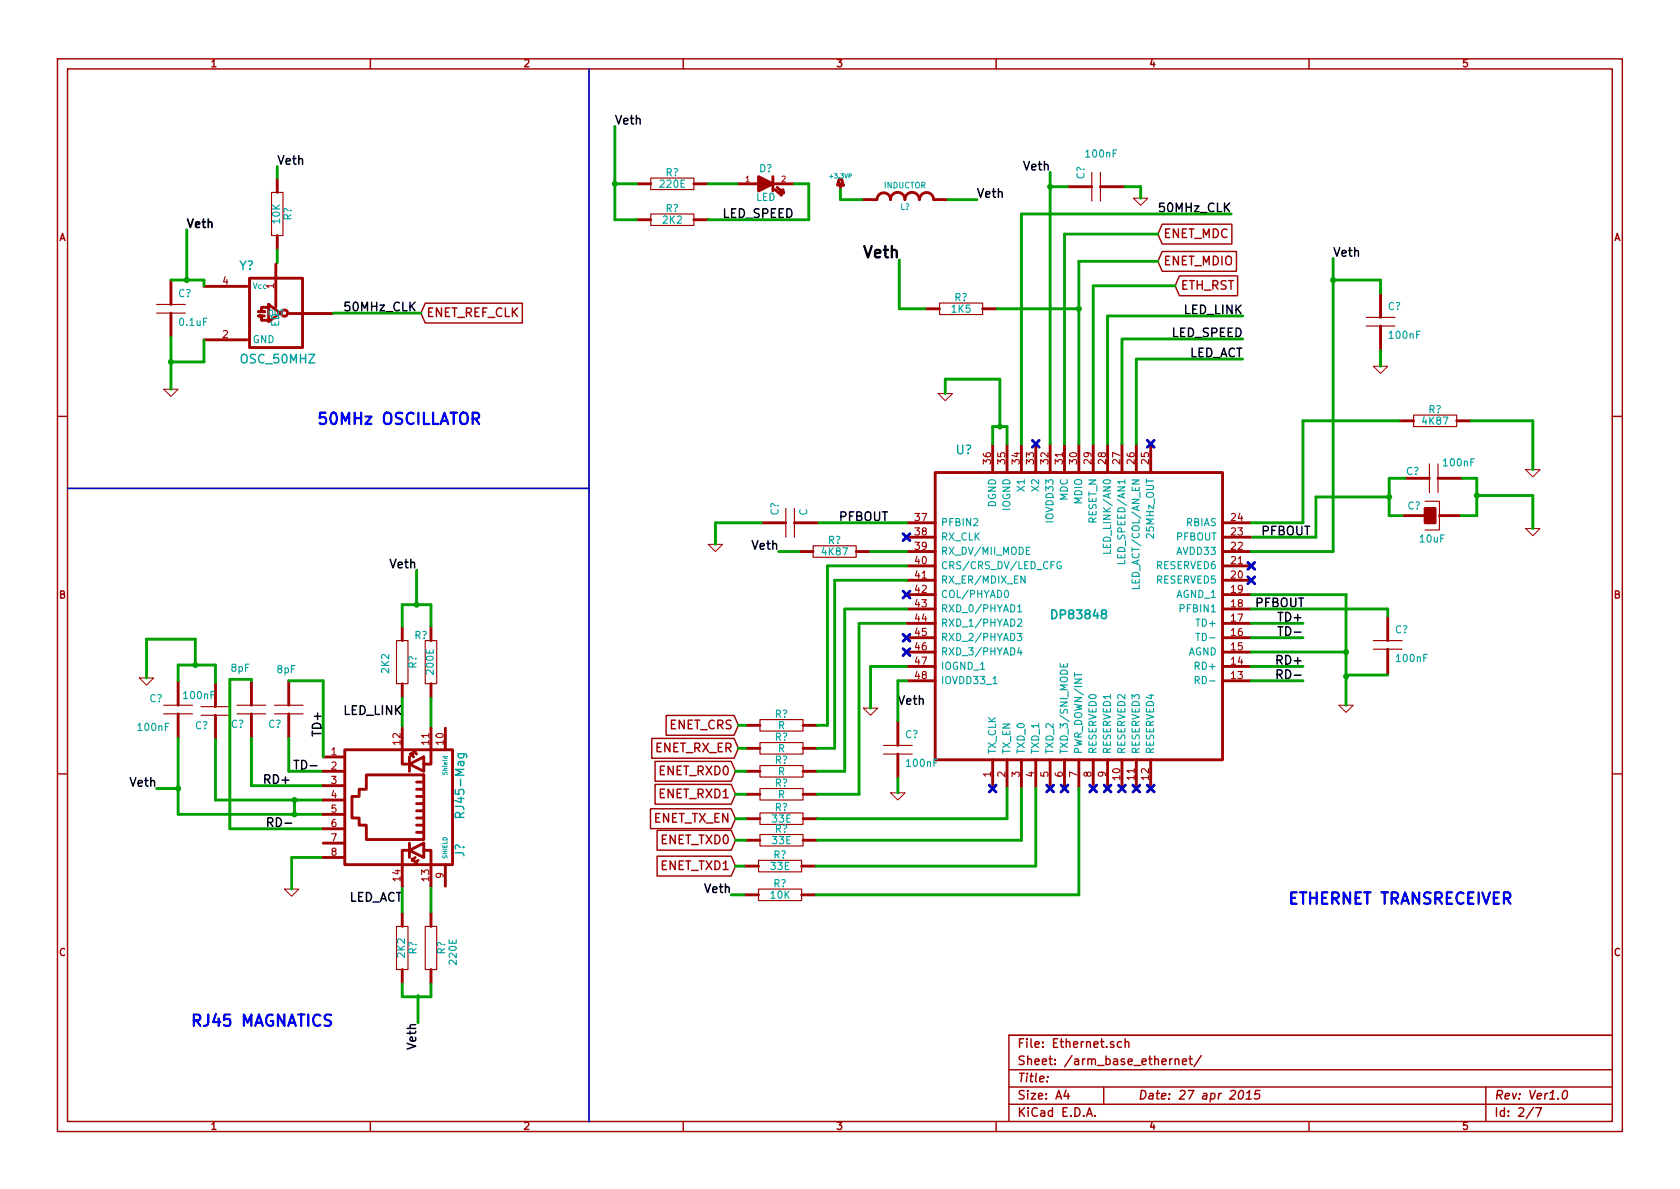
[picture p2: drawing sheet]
<svg xmlns="http://www.w3.org/2000/svg" width="297mm" height="210mm" viewBox="0 0 297 210" stroke-linecap="round" stroke-linejoin="round" font-family="sans-serif">
<g fill="none" stroke="#a00000" stroke-width=".25">
<path d="M10.2 10.4h276.6v189.7h-276.6zM11.9 12.2h273.2v186.1h-273.2zM65.5 10.4v1.8M120.8 10.4v1.8M176.1 10.4v1.8M231.4 10.4v1.8M75.2 53.6h17.2v3.5h-17.2l-.8-1.7zM10.2 73.6h1.7M285.1 73.6h1.7M10.2 136.8h1.7M285.1 136.8h1.7M65.5 198.3v1.8"/>
<path d="M120.8 198.3v1.8M176.1 198.3v1.8M178.4 189.2h106.7M178.4 195.3h106.7M178.4 192.2h106.7M185.2 190.4v.1M188.5 192.8l-.4 1h1M188.8 193.3v1.1M192.1 197.4l.5-1.5 .5 1.5M192.3 197h.7M193.6 197.3v.1M195.1 192.2v3.1"/>
<path d="M198.3 184.3a.48 .48 0 0 0-.7 0v.8l.3 .1 .4-.1M198.9 184.3h.1a.36 .36 0 0 1 .6 .1v.8M198.9 183.7v1.5M207.3 187.2l-.3 .1-.2 .2M207.8 187.4v-.1a.36 .36 0 0 1 .6 .2v.8M207.8 187.2v1.1M209.1 187.8l.7-.2-.1-.3-.4-.1-.2 .3v.7h.6M210.2 187.2h.6M210.4 186.7v1.4l.4 .2M212.4 186.7l-1.3 1.9M219.2 193l.4-.2a.88 .88 0 0 1-.3 1.6l-.3-.3a1.19 1.19 0 0 1 .2-1.1zM220.3 194.4h.9"/>
<path d="M220.4 193.3l.6-.5-.2 1.6M222.8 192.8h-.8l-.1 .8 .2-.2 .5 .1 .1 .2-.1 .5-.2 .2-.6-.2M231.4 198.3v1.8M262.7 192.2v6.1M271.1 195.8l-1.3 2M271.5 195.9h1l-.6 1.5M276.5 193l.3-.2a.88 .88 0 0 1-.3 1.6l-.2-.3a1.19 1.19 0 0 1 .2-1.1zM285.1 183.1h-106.7v15.2"/>
</g>
<g fill="none" stroke="#a00000" stroke-width=".2">
<path d="M48 34h2v7.7h-2zM27.7 55.4h5.1M27.7 53.8h5.1M70.1 113.3h2v7.6h-2zM75.2 113.3h2v7.6h-2zM29 126.2h5M29 124.7h5M35.6 125h5M35.6 126.5h5M41.9 126.2h5.1M41.9 124.7h5.1M48.5 126.2h5.1"/>
<path d="M48.5 124.7h5.1M134.1 152.1h7.6v2.1h-7.6zM134.1 157.2h7.6v2.1h-7.6zM134.4 143.8h7.6v2h-7.6zM134.4 147.6h7.6v2h-7.6zM70.1 163.8h2v7.6h-2zM75.2 163.8h2v7.6h-2z"/>
</g>
<g fill="none" stroke="#a00000" stroke-width=".51">
<path d="M49 31.5v2.5M30.2 49.5v4.3M30.2 55.4v4.3M49 41.7v2.5M165.4 83.6h50.8v50.8h-50.8zM71.1 110.7v2.6M76.2 110.7v2.6M31.5 120.4v4.3M31.5 126.2v4.4M38.1 120.6v4.4M38.1 126.5v4.3M44.4 120.4v4.3"/>
<path d="M44.4 126.2v4.4M51.1 120.4v4.3M51.1 126.2v4.4M71.1 120.9v2.5M76.2 120.9v2.5M131.6 153.2h2.5M131.6 158.2h2.5M131.8 144.8h2.6M131.8 148.6h2.6M141.7 153.2h2.6M141.7 158.2h2.6M142 144.8h2.5"/>
<path d="M142 148.6h2.5M71.1 161.3v2.5M71.1 171.4v2.6M76.2 161.3v2.5M76.2 171.4v2.6"/>
</g>
<path d="M29 68.8h2.5l-1.3 1.3zM24.6 119.9h2.6l-1.3 1.3zM50.3 157.2h2.5l-1.2 1.3z" fill="none" stroke="#a00000" stroke-width=".18"/>
<circle cx="216.2" cy="134.4" r=".25" fill="#a00000"/>
<g fill="none" stroke="#a00000" stroke-width=".51">
<path d="M112.5 32.5h2.6M112.5 38.9h2.6M122.7 32.5h2.5M122.7 38.9h2.5M130.3 32.5h3.8M136.7 31.2v2.6M136.7 32.5h3.8M137 33.5l1.2 1-.2-.6M137.4 33.1l1.2 1.1-.2-.7M148.3 31.7h.5l.3 1.1-.5-.3-.5 .3zM148.6 32.5v1M152.4 35.3h2.5"/>
<path d="M155.1 35.3a1.19 1.19 0 0 1 1.2-1.2 1.19 1.19 0 0 1 1.2 1.2M157.5 35.3a1.27 1.27 0 0 1 1.2-1.3 1.27 1.27 0 0 1 1.3 1.3M160 35.3a1.27 1.27 0 0 1 1.3-1.3 1.27 1.27 0 0 1 1.2 1.3M162.6 35.3a1.24 1.24 0 0 1 1.2-1.2 1.24 1.24 0 0 1 1.3 1.2h2.5M188.7 33h4.3M194.6 33h4.3M36.1 50.6h7.6M44.1 49.2h9.4v12.3h-9.4zM46.7 55.9h-1h.5v.7h1M47.2 54.4h-1v.7h-.5h1M47.5 53.8v3.1l2-1.5-2-1.6v.3M48.8 46.7v7.7"/>
<path d="M51.2 55.4h7.7M163.6 54.6h2.5M173.7 54.6h2.6M244.1 51.8v4.3M244.1 57.7v4.3M36 60.1h7.7M175.5 78.5v5.1M178.1 78.5v5.1M180.6 78.5v5.1M183.1 78.5v5.1M185.7 78.5v5.1M188.2 78.5v5.1"/>
<path d="M190.8 78.5v5.1M193.3 78.5v5.1M195.8 78.5v5.1M198.4 78.5v5.1M200.9 78.5v5.1M203.5 78.5v5.1M247.4 74.4h2.5M257.6 74.4h2.5M134.6 92.5h4.3M140.5 92.5h4.3M141.2 97.5h2.6M151.4 97.5h2.5"/>
<path d="M160.3 97.5h5.1M160.3 95h5.1M160.3 92.5h5.1M216.2 97.5h5M216.2 95h5M216.2 92.5h5M248.2 91.2h3.8M248.4 84.6h4.3M254.3 84.6h4.3M254.5 91.2h3.8M160.3 102.6h5.1M160.3 100.1h5.1"/>
<path d="M160.3 105.2h5.1M160.3 107.7h5.1M160.3 117.9h5.1M160.3 110.2h5.1M160.3 115.3h5.1M160.3 112.8h5.1M216.2 102.6h5M216.2 100.1h5M216.2 105.2h5M216.2 107.7h5M216.2 117.9h5M216.2 110.2h5"/>
<path d="M216.2 115.3h5M216.2 112.8h5M245.4 109v4.3M245.4 114.8v4.3M57.1 136.4h3.9M57.1 133.9h3.9M57.1 138.9h3.9M61 132.6h19v20.3h-19zM64.8 137h10.1v11.5h-10.1v-2.6h-1.3v-1.3h-1.3v-3.8h1.3v-1.2h1.3zM71.1 128.8v6.3h1.3M72.4 133.9v2.5M72.4 135.1l2.5-1.2v2.5z"/>
<path d="M72.6 133.3h.3l-.3 .3v-.3h.3h-.3l.6 .6M73.2 132.8h.2l-.2 .3v-.3l.5 .5M73.7 138.3h1.2M73.7 139.6h1.2M76.2 128.8v6.3h-1.3M78.7 128.8v3.8M131.8 136.4h2.6M131.8 132.3h2.6M131.8 128.3h2.6M142 136.4h2.5M142 132.3h2.5M142 128.3h2.5"/>
<path d="M158.7 127.5v4.3M158.7 133.3v4.4M160.3 120.4h5.1M175.5 134.4v5M178.1 134.4v5M180.6 134.4v5M183.1 134.4v5M185.7 134.4v5M188.2 134.4v5M190.8 134.4v5M193.3 134.4v5M195.8 134.4v5"/>
<path d="M198.4 134.4v5M200.9 134.4v5M203.5 134.4v5M216.2 120.4h5M57.1 141.5h3.9M57.1 144h3.9M57.1 146.6h3.9M57.1 149.1h3.9M57.1 151.6h3.9M72.4 149.1v2.5M72.4 150.4h-1.3v6.3M72.4 150.4l2.5-1.3v2.5z"/>
<path d="M73.4 151.6l-.5 .5h.3l-.3-.2v.2M73.7 140.8h1.2M73.7 142.1h1.2M73.7 143.4h1.2M73.7 144.6h1.2M73.7 145.9h1.2M73.7 147.2h1.2M73.9 152.1l-.5 .5h.3l-.3-.2v.2M74.9 150.4h1.3v6.3M78.7 152.9v3.8M131.8 140.5h2.6M142 140.5h2.5"/>
<circle cx="50.3" cy="55.4" r=".56"/>
</g>
<g fill="none" stroke="#00a0a0" stroke-width=".2">
<path d="M182.1 96.8h-.6v1.2h.6M187.6 99.4a.59 .59 0 0 0-.7 .6 .59 .59 0 0 0 .7 .5v-.5h-.2M196.3 97.2v.6h-1.2M198.9 99.1v.6h-1.3M177.7 104.5l.2-.1a.67 .67 0 0 1 .4 .6 .67 .67 0 0 1-.4 .7l-.2-.2-.1-.3zM179.9 112h.7l-.4 .5 .4 .1v.6l-.2 .1-.5-.1M179.9 107.3l.4-.4v1.3M179.9 109.6l.5-.1 .2 .3-.7 .9h.7M179.9 108.2h.7M180.2 114.5l-.3 .9h.8M180.5 115v.8M181.2 101.8v1.3l-.7-1.3v1.3"/>
<path d="M187.5 117.3v.6h1.2v-.6M188.1 117.5v.4M201.4 103.5v.6h-1.2M211.5 112h.7M175.6 120.9h.7M211.3 120.3l.6-.1 .1-.4-.2-.2h-.5v1.3"/>
</g>
<path d="M205.5 39.6h12.3v3.5h-12.3l-.8-1.7zM205.5 44.5h13.1v3.5h-13.1l-.8-1.8zM208.5 48.8h10.3v3.5h-10.3l-.7-1.8zM115.2 130.6h14.6l.8 1.7-.8 1.8h-14.6zM115.8 134.6h13.5l.7 1.8-.7 1.7h-13.5zM115.8 138.7h13.5l.7 1.8-.7 1.7h-13.5zM117.8 126.5h12l.8 1.8-.8 1.7h-12zM115 143h14.3l.7 1.8-.7 1.7h-14.3zM116.2 146.8h13.1l.7 1.8-.7 1.7h-13.1zM116.2 151.4h13.1l.7 1.8-.7 1.7h-13.1z" fill="none" stroke="#a00000" stroke-width=".25"/>
<path d="M225.8 119.3l.7-.1 .2-.2-.1-.4-.2-.1h-.6v1.5M226 110.8h.8M54.9 135.4h1.1M50.4 145.6h1.2" fill="none" stroke="#000" stroke-width=".25"/>
<path d="M200.4 35h2.5l-1.2 1.3zM165.9 69.6h2.5l-1.3 1.3zM242.8 64.8h2.6l-1.3 1.2zM125.2 96.3h2.6l-1.3 1.2zM269.7 93.5h2.6l-1.3 1.2zM269.7 83.1h2.6l-1.3 1.2zM152.7 125.2h2.5l-1.3 1.3zM236.7 124.7h2.6l-1.3 1.3zM157.5 140.2h2.5l-1.3 1.3z" fill="none" stroke="#a00000" stroke-width=".18"/>
<g fill="none" stroke="#a00000" stroke-width=".2">
<path d="M115.1 31.5h7.6v2h-7.6zM115.1 37.8h7.6v2.1h-7.6zM193 30.5v5.1M194.6 30.5v5.1M166.1 53.6h7.6v2h-7.6zM241.6 57.7h5M241.6 56.1h5M249.9 73.4h7.7v2h-7.7zM138.9 89.9v5.1M140.5 89.9v5.1M143.8 96.5h7.6v2h-7.6zM252 88.6h2.5v5.1h-2.5"/>
<path d="M252.7 82v5.1M254.3 82v5.1M242.8 114.8h5.1M242.8 113.3h5.1M134.4 139.4h7.6v2.1h-7.6zM134.4 135.4h7.6v2h-7.6zM134.4 131.3h7.6v2h-7.6zM134.4 127.2h7.6v2.1h-7.6zM156.2 133.3h5.1M156.2 131.8h5.1"/>
</g>
<g fill="#a00000" stroke="#a00000" stroke-width=".51">
<path d="M252 89.9h1.7v2.6h-1.7z"/>
<path d="M134.1 31.2l2.6 1.3-2.6 1.3z"/>
</g>
<g fill="none" stroke="#00a000" stroke-width=".51">
<path d="M49 29.5v2M108.7 32.5h3.8M108.7 22.3v16.6h3.8M125.2 32.5h5.1M140.5 32.5h2.5v6.4h-17.8M148.6 33.5v1.8h3.8M167.6 35.3h5.1M185.7 30.5v48M185.7 33h3M198.9 33h2.8v2M217.7 37.8h-37.1v40.7M30.2 49.5h5.9v1"/>
<path d="M30.2 59.7v9.1M33 40.6v8.9M49 44.2v2.3M58.9 55.4h15.5M159 46v8.6h4.6M176.3 54.6h14.5M198.4 59.9v18.6M198.6 59.9h21.1M204.7 46.2h-13.9v32.3M204.7 41.4h-16.5v37.1M207.8 50.5h-14.5v28M219.7 55.9h-23.9v22.6"/>
<path d="M235.7 45.7v51.8h-14.5M235.7 49.5h8.4v2.3M36.1 60.2v3.8h-5.9M167.1 69.6v-2.5h9.7v8.3M175.5 78.5v-3.1h2.6v3.1M219.7 63.5h-18.8v15M244.1 62v2.8M247.4 74.4h-17v18.1h-9.2M260.1 74.4h10.9v8.7M134.6 92.5h-8.1v3.8M137.7 97.5h3.5M144.8 92.5h15.5"/>
<path d="M153.9 97.5h6.4M245.6 87.9h-12.9v7.1h-11.2M248.4 84.6h-2.8v6.6h2.3M258.6 84.6h2.5v6.6h-2.8M261.1 87.6h9.9v5.9M34.5 117.6v-4.6h-8.6v6.9M71.1 110.7v-3.8h5.1v3.8M73.7 100.8v6.1M160 110.2h-8.1v30.3h-7.4M160.3 107.7h-10.9v28.7h-4.9M160.3 117.9h-6.4v7.3M160.3 100.1h-14v28.2h-1.8"/>
<path d="M160.3 102.6h-12.7v29.7h-3.1M221.2 117.9h9.2M221.2 115.3h16.8M221.2 105.2h16.8v19.5M221.2 110.2h9.2M221.2 112.8h9.2M221.2 107.7h24.2v1.3M238 119.4h7.4M27.7 139.4h3.8M31.5 120.4v-2.8h6.6v3M31.5 130.6v13.4h25.6M38.1 130.8v10.7h19"/>
<path d="M44.4 130.6v8.3h12.7M44.4 120.4v-.3h-3.8v26.5h16.5M51.1 130.6v5.8h6M51.1 120.4h6v13.5M71.1 123.4v5.1M76.2 123.4v5.4M130 136.4h1.8M130.6 128.3h1.2M130.6 132.3h1.2M158.7 137.7v2.5M160.3 120.4h-1.6v7.1M178.1 139.4v5.4h-33.6"/>
<path d="M180.6 139.4v9.2h-36.1M183.1 139.4v13.8h-38.8M190.8 139.4v18.8h-46.5M221.2 120.4h9.2M52.1 141.5v2.5M57.1 151.6h-5.5v5.6M71.1 156.7v4.6M76.2 156.7v4.6M129.3 158.2h2.3M130 144.8h1.8M130 148.6h1.8M130 153.2h1.6"/>
<path d="M130 140.5h1.8M71.1 174v2.3h5.1v-2.3M73.9 176v4.8"/>
</g>
<g fill="#00a000" stroke="#00a000" stroke-width=".25">
<circle cx="34.5" cy="117.6" r=".41"/>
<circle cx="52.1" cy="144" r=".41"/>
<circle cx="52.1" cy="141.5" r=".41"/>
<circle cx="31.5" cy="139.4" r=".41"/>
<circle cx="238" cy="119.6" r=".41"/>
<circle cx="238" cy="115.3" r=".41"/>
<circle cx="235.7" cy="49.5" r=".41"/>
<circle cx="245.6" cy="87.9" r=".41"/>
<circle cx="261.1" cy="87.6" r=".41"/>
<circle cx="185.7" cy="33" r=".41"/>
<circle cx="176.8" cy="75.4" r=".41"/>
<circle cx="108.7" cy="32.5" r=".41"/>
<circle cx="190.8" cy="54.6" r=".41"/>
<circle cx="30.2" cy="64" r=".41"/>
<circle cx="33" cy="49.5" r=".41"/>
<circle cx="73.7" cy="106.9" r=".41"/>
</g>
<g fill="none" stroke="#0000c0" stroke-width=".51">
<path d="M182.5 77.9l1.2 1.2M183.7 77.9l-1.2 1.2M202.8 77.9l1.3 1.2M204.1 77.9l-1.3 1.2M159.7 94.4l1.2 1.2M160.9 94.4l-1.2 1.2M220.6 99.5l1.2 1.2M221.8 99.5l-1.2 1.2M159.7 104.5l1.2 1.3M159.7 112.2l1.2 1.2M159.7 114.7l1.2 1.2M160.9 104.5l-1.2 1.3"/>
<path d="M160.9 112.2l-1.2 1.2M160.9 114.7l-1.2 1.2M220.6 102l1.2 1.2M221.8 102l-1.2 1.2M174.9 138.8l1.2 1.2M176.1 138.8l-1.2 1.2M185.1 138.8l1.2 1.2M186.3 138.8l-1.2 1.2M187.6 138.8l1.2 1.2M188.8 138.8l-1.2 1.2M192.7 138.8l1.2 1.2M193.9 138.8l-1.2 1.2"/>
<path d="M195.2 138.8l1.2 1.2M196.4 138.8l-1.2 1.2M197.8 138.8l1.2 1.2M199 138.8l-1.2 1.2M200.3 138.8l1.2 1.2M201.5 138.8l-1.2 1.2M202.8 138.8l1.3 1.2M204.1 138.8l-1.3 1.2"/>
</g>
<path d="M81 133.3h1.2l.3 .3-.1 .4M81.1 133.3a.48 .48 0 0 0 .1 .7h.7l.1-.3-.1-.4M81.3 144.5l-.1-.7-.2-.1h-.4l-.1 .3v.5h1.5" fill="none" stroke="#00a0a0" stroke-width=".25"/>
<path d="M104.1 12.2v186.2M11.9 86.4h92.2" fill="none" stroke="#0000c0" stroke-width=".3"/>
<text font-size="2.8" x="153" y="45.7">Veth</text>
<g font-size="2.8" fill="#00f">
<text x="56.1" y="75.2">50MHz OSCILLATOR</text>
<text x="227.8" y="160">ETHERNET TRANSRECEIVER</text>
<text x="33.8" y="181.6">RJ45 MAGNATICS</text>
</g>
<g font-size="2.1">
<text x="108.7" y="22.1">Veth</text>
<text x="49" y="29.2">Veth</text>
<text x="172.7" y="35">Veth</text>
<text x="181.1" y="30.2">Veth</text>
<text x="33" y="40.4">Veth</text>
<text x="127.8" y="38.6">LED_SPEED</text>
<text x="205.4" y="37.6">50MHz_CLK</text>
<text x="235.7" y="45.5">Veth</text>
<text x="60.7" y="55.1">50MHz_CLK</text>
<text x="207.1" y="59.7">LED_SPEED</text>
<text x="209.3" y="55.6">LED_LINK</text>
<text x="209.9" y="63.2">LED_ACT</text>
<text x="148.3" y="92.2">PFBOUT</text>
<text x="223" y="94.7">PFBOUT</text>
<text x="69.1" y="100.6">Veth</text>
<text x="133.1" y="97.3">Veth</text>
<text x="221.9" y="107.4">PFBOUT</text>
<text x="226.3" y="110">TD+</text>
<text x="226.8" y="112.5">TD-</text>
<text x="226.1" y="117.6">RD+</text>
<text x="158.7" y="124.7">Veth</text>
<text x="226.6" y="120.1">RD-</text>
<text x="56.9" y="130.3" transform="rotate(-90 56.9 130.3)">TD+</text>
<text x="60.7" y="126.5">LED_LINK</text>
<text x="51.8" y="136.1">TD-</text>
<text x="23.1" y="139.2">Veth</text>
<text x="46.5" y="138.7">RD+</text>
<text x="47" y="146.3">RD-</text>
<text x="61.3" y="159.5">LED_ACT</text>
<text x="124.7" y="158">Veth</text>
<text x="73.7" y="185.4" transform="rotate(-90 73.7 185.4)">Veth</text>
</g>
<g font-size="2.1" fill="#00a0a0">
<text x="42.3" y="47.8">Y?</text>
<text x="42.7" y="64.3">OSC_50MHZ</text>
<text x="169" y="80.4">U?</text>
<text x="186.3" y="109.5">DP83848</text>
<text x="82.2" y="143.9" transform="rotate(-90 82.2 143.9)">RJ45-Mag</text>
<text x="82.2" y="151.6" transform="rotate(-90 82.2 151.6)">J?</text>
</g>
<g font-size="2.1" fill="#a00000">
<text x="205.7" y="47">ENET_MDIO</text>
<text x="205.7" y="42.2">ENET_MDC</text>
<text x="208.8" y="51.3">ETH_RST</text>
<text x="75.4" y="56.1">ENET_REF_CLK</text>
<text x="118.2" y="129">ENET_CRS</text>
<text x="115.6" y="133.1">ENET_RX_ER</text>
<text x="116.5" y="137.2">ENET_RXD0</text>
<text x="116.5" y="141.2">ENET_RXD1</text>
<text x="115.3" y="145.5">ENET_TX_EN</text>
<text x="116.8" y="149.3">ENET_TXD0</text>
<text x="116.8" y="153.9">ENET_TXD1</text>
<text x="179.9" y="185.4">File: Ethernet.sch</text>
<text x="179.9" y="191.5">Title:</text>
<text x="179.9" y="188.4">Sheet: /arm_base_ethernet/</text>
<text x="179.9" y="197.6">KiCad E.D.A.</text>
<text x="179.9" y="194.5">Size: A4</text>
<text x="201.2" y="194.5">Date: 27 apr 2015</text>
<text x="264.2" y="194.5">Rev: Ver1.0</text>
<text x="264.2" y="197.6">Id: 2/7</text>
</g>
<g font-size="1.8" fill="#a00000">
<text x="37.3" y="11.9">1</text>
<text x="92.7" y="11.9">2</text>
<text x="148" y="11.9">3</text>
<text x="203.3" y="11.9">4</text>
<text x="258.6" y="11.9">5</text>
<text x="10.4" y="42.7">A</text>
<text x="285.3" y="42.7">A</text>
<text x="39.4" y="50.4">4</text>
<text x="48.5" y="51" transform="rotate(-90 48.5 51)">1</text>
<text x="39.4" y="59.8">2</text>
<text x="175.3" y="82" transform="rotate(-90 175.3 82)">36</text>
<text x="177.8" y="82" transform="rotate(-90 177.8 82)">35</text>
<text x="180.3" y="82" transform="rotate(-90 180.3 82)">34</text>
<text x="182.9" y="82" transform="rotate(-90 182.9 82)">33</text>
<text x="185.4" y="82" transform="rotate(-90 185.4 82)">32</text>
<text x="188" y="82" transform="rotate(-90 188 82)">31</text>
<text x="190.5" y="82" transform="rotate(-90 190.5 82)">30</text>
<text x="193" y="82" transform="rotate(-90 193 82)">29</text>
<text x="195.6" y="82" transform="rotate(-90 195.6 82)">28</text>
<text x="198.1" y="82" transform="rotate(-90 198.1 82)">27</text>
<text x="200.7" y="82" transform="rotate(-90 200.7 82)">26</text>
<text x="203.2" y="82" transform="rotate(-90 203.2 82)">25</text>
<text x="161.8" y="92.2">37</text>
<text x="161.8" y="94.7">38</text>
<text x="217.7" y="94.7">23</text>
<text x="217.7" y="92.2">24</text>
<text x="161.8" y="99.8">40</text>
<text x="161.8" y="97.3">39</text>
<text x="217.7" y="99.8">21</text>
<text x="217.7" y="97.3">22</text>
<text x="10.4" y="105.9">B</text>
<text x="161.8" y="102.4">41</text>
<text x="161.8" y="104.9">42</text>
<text x="161.8" y="107.4">43</text>
<text x="217.7" y="102.4">20</text>
<text x="217.7" y="107.4">18</text>
<text x="217.7" y="104.9">19</text>
<text x="285.3" y="105.9">B</text>
<text x="161.8" y="110">44</text>
<text x="161.8" y="112.5">45</text>
<text x="217.7" y="112.5">16</text>
<text x="217.7" y="110">17</text>
<text x="161.8" y="115.1">46</text>
<text x="161.8" y="117.6">47</text>
<text x="217.7" y="117.6">14</text>
<text x="217.7" y="115.1">15</text>
<text x="161.8" y="120.1">48</text>
<text x="217.7" y="120.1">13</text>
<text x="70.9" y="131.6" transform="rotate(-90 70.9 131.6)">12</text>
<text x="75.9" y="131.6" transform="rotate(-90 75.9 131.6)">11</text>
<text x="78.5" y="131.6" transform="rotate(-90 78.5 131.6)">10</text>
<text x="58.6" y="133.6">1</text>
<text x="58.6" y="136.1">2</text>
<text x="175.3" y="137.4" transform="rotate(-90 175.3 137.4)">1</text>
<text x="177.8" y="137.4" transform="rotate(-90 177.8 137.4)">2</text>
<text x="180.3" y="137.4" transform="rotate(-90 180.3 137.4)">3</text>
<text x="182.9" y="137.4" transform="rotate(-90 182.9 137.4)">4</text>
<text x="185.4" y="137.4" transform="rotate(-90 185.4 137.4)">5</text>
<text x="188" y="137.4" transform="rotate(-90 188 137.4)">6</text>
<text x="190.5" y="137.4" transform="rotate(-90 190.5 137.4)">7</text>
<text x="193" y="137.4" transform="rotate(-90 193 137.4)">8</text>
<text x="195.6" y="137.4" transform="rotate(-90 195.6 137.4)">9</text>
<text x="198.1" y="137.9" transform="rotate(-90 198.1 137.9)">10</text>
<text x="200.7" y="137.9" transform="rotate(-90 200.7 137.9)">11</text>
<text x="203.2" y="137.9" transform="rotate(-90 203.2 137.9)">12</text>
<text x="58.6" y="138.7">3</text>
<text x="58.6" y="141.2">4</text>
<text x="58.6" y="143.8">5</text>
<text x="58.6" y="146.3">6</text>
<text x="58.6" y="148.8">7</text>
<text x="58.6" y="151.4">8</text>
<text x="70.9" y="155.8" transform="rotate(-90 70.9 155.8)">14</text>
<text x="75.9" y="155.8" transform="rotate(-90 75.9 155.8)">13</text>
<text x="78.5" y="155.3" transform="rotate(-90 78.5 155.3)">9</text>
<text x="10.4" y="169.1">C</text>
<text x="285.3" y="169.1">C</text>
<text x="37.3" y="199.8">1</text>
<text x="92.7" y="199.8">2</text>
<text x="148" y="199.8">3</text>
<text x="203.3" y="199.8">4</text>
<text x="258.6" y="199.8">5</text>
</g>
<g font-size="1.8" fill="#00a0a0">
<text x="192.1" y="27.9">100nF</text>
<text x="116.8" y="33.2">220E</text>
<text x="117.7" y="31.2">R?</text>
<text x="133.6" y="35.6">LED</text>
<text x="134.2" y="30.5">D?</text>
<text x="191.8" y="31.7" transform="rotate(-90 191.8 31.7)">C?</text>
<text x="49.6" y="39.5" transform="rotate(-90 49.6 39.5)">10K</text>
<text x="51.6" y="39" transform="rotate(-90 51.6 39)">R?</text>
<text x="117.2" y="39.6">2K2</text>
<text x="117.7" y="37.6">R?</text>
<text x="31.5" y="52.6">C?</text>
<text x="168.7" y="53.3">R?</text>
<text x="31.8" y="57.7">0.1uF</text>
<text x="49.4" y="57.8" transform="rotate(-90 49.4 57.8)">ED</text>
<text x="168.3" y="55.3">1K5</text>
<text x="245.4" y="54.9">C?</text>
<text x="245.8" y="60">100nF</text>
<text x="44.7" y="60.7">GND</text>
<text x="251.6" y="75.2">4K87</text>
<text x="252.6" y="73.1">R?</text>
<text x="255.4" y="82.5">100nF</text>
<text x="176.1" y="89.8" transform="rotate(-90 176.1 89.8)">DGND</text>
<text x="181.2" y="86.7" transform="rotate(-90 181.2 86.7)">X1</text>
<text x="183.8" y="86.7" transform="rotate(-90 183.8 86.7)">X2</text>
<text x="188.8" y="88.6" transform="rotate(-90 188.8 88.6)">MDC</text>
<text x="191.4" y="89.2" transform="rotate(-90 191.4 89.2)">MDIO</text>
<text x="248.6" y="84">C?</text>
<text x="137.7" y="91.2" transform="rotate(-90 137.7 91.2)">C?</text>
<text x="142.8" y="91.2" transform="rotate(-90 142.8 91.2)">C</text>
<text x="166.4" y="93.1">PFBIN2</text>
<text x="166.4" y="95.6">RX_CLK</text>
<text x="178.7" y="90.4" transform="rotate(-90 178.7 90.4)">IOGND</text>
<text x="186.3" y="92.1" transform="rotate(-90 186.3 92.1)">IOVDD33</text>
<text x="193.9" y="92.7" transform="rotate(-90 193.9 92.7)">RESET_N</text>
<text x="204.1" y="94.9" transform="rotate(-90 204.1 94.9)">25MHz_OUT</text>
<text x="207.9" y="95.6">PFBOUT</text>
<text x="209.6" y="93.1">RBIAS</text>
<text x="248.8" y="90.1">C?</text>
<text x="251.1" y="96">10uF</text>
<text x="145.5" y="98.3">4K87</text>
<text x="146.4" y="96.2">R?</text>
<text x="166.4" y="100.7">CRS/CRS_DV/LED_CFG</text>
<text x="166.4" y="98.2">RX_DV/MII_MODE</text>
<text x="196.5" y="97.3" transform="rotate(-90 196.5 97.3)">LED_LINK/AN0</text>
<text x="199" y="99.1" transform="rotate(-90 199 99.1)">LED_SPEED/AN1</text>
<text x="204.4" y="100.7">RESERVED6</text>
<text x="208.2" y="98.2">AVDD33</text>
<text x="166.4" y="103.2">RX_ER/MDIX_EN</text>
<text x="166.4" y="105.8">COL/PHYAD0</text>
<text x="201.5" y="103.4" transform="rotate(-90 201.5 103.4)">LED_ACT/COL/AN_EN</text>
<text x="204.4" y="103.2">RESERVED5</text>
<text x="208" y="105.8">AGND_1</text>
<text x="73.3" y="113">R?</text>
<text x="166.4" y="108.3">RXD_0/PHYAD1</text>
<text x="166.4" y="110.9">RXD_1/PHYAD2</text>
<text x="166.4" y="113.4">RXD_2/PHYAD3</text>
<text x="208.8" y="108.3">PFBIN1</text>
<text x="211.8" y="110.9">TD+</text>
<text x="212.2" y="113.4">TD-</text>
<text x="246.6" y="112">C?</text>
<text x="40.9" y="118.8">8pF</text>
<text x="49" y="119.1">8pF</text>
<text x="68.9" y="119" transform="rotate(-90 68.9 119)">2K2</text>
<text x="73.7" y="118.2" transform="rotate(-90 73.7 118.2)">R?</text>
<text x="76.7" y="119.1" transform="rotate(-90 76.7 119.1)">200E</text>
<text x="166.4" y="115.9">RXD_3/PHYAD4</text>
<text x="166.4" y="118.5">IOGND_1</text>
<text x="209.9" y="115.9">AGND</text>
<text x="211.6" y="118.5">RD+</text>
<text x="247" y="117.1">100nF</text>
<text x="26.4" y="124.2">C?</text>
<text x="32.6" y="123.7">100nF</text>
<text x="166.4" y="121">IOVDD33_1</text>
<text x="212" y="121">RD-</text>
<text x="24.5" y="129.3">100nF</text>
<text x="34.5" y="129">C?</text>
<text x="40.8" y="128.7">C?</text>
<text x="47.4" y="128.7">C?</text>
<text x="137" y="131">R?</text>
<text x="137" y="127">R?</text>
<text x="137.5" y="129">R</text>
<text x="160" y="130.6">C?</text>
<text x="137" y="135.1">R?</text>
<text x="137.5" y="137.1">R</text>
<text x="137.5" y="133.1">R</text>
<text x="160.4" y="135.7">100nF</text>
<text x="176.1" y="133.3" transform="rotate(-90 176.1 133.3)">TX_CLK</text>
<text x="178.7" y="133.3" transform="rotate(-90 178.7 133.3)">TX_EN</text>
<text x="181.2" y="133.3" transform="rotate(-90 181.2 133.3)">TXD_0</text>
<text x="183.8" y="133.3" transform="rotate(-90 183.8 133.3)">TXD_1</text>
<text x="186.3" y="133.3" transform="rotate(-90 186.3 133.3)">TXD_2</text>
<text x="188.8" y="133.3" transform="rotate(-90 188.8 133.3)">TXD_3/SNI_MODE</text>
<text x="191.4" y="133.3" transform="rotate(-90 191.4 133.3)">PWR_DOWN/INT</text>
<text x="193.9" y="133.3" transform="rotate(-90 193.9 133.3)">RESERVED0</text>
<text x="196.5" y="133.3" transform="rotate(-90 196.5 133.3)">RESERVED1</text>
<text x="199" y="133.3" transform="rotate(-90 199 133.3)">RESERVED2</text>
<text x="201.5" y="133.3" transform="rotate(-90 201.5 133.3)">RESERVED3</text>
<text x="204.1" y="133.3" transform="rotate(-90 204.1 133.3)">RESERVED4</text>
<text x="137" y="143.5">R?</text>
<text x="137" y="139.2">R?</text>
<text x="137.5" y="141.2">R</text>
<text x="136.6" y="145.5">33E</text>
<text x="136.6" y="149.3">33E</text>
<text x="137" y="147.3">R?</text>
<text x="136.3" y="153.9">33E</text>
<text x="136.7" y="151.9">R?</text>
<text x="136.3" y="159">10K</text>
<text x="136.7" y="156.9">R?</text>
<text x="71.7" y="169.3" transform="rotate(-90 71.7 169.3)">2K2</text>
<text x="73.7" y="168.8" transform="rotate(-90 73.7 168.8)">R?</text>
<text x="78.8" y="168.8" transform="rotate(-90 78.8 168.8)">R?</text>
<text x="80.8" y="170.4" transform="rotate(-90 80.8 170.4)">220E</text>
</g>
<g font-size="1.4" fill="#a00000">
<text x="131.8" y="32.3">1</text>
<text x="138.2" y="32.3">2</text>
</g>
<g font-size="1.4" fill="#00a0a0">
<text x="156.3" y="33.3">INDUCTOR</text>
<text x="159.2" y="37.2">L?</text>
<text x="44.7" y="51.1">Vcc</text>
<text x="47.3" y="55.9">OUT</text>
</g>
<g font-size="1.1" fill="#00a0a0">
<text x="146.8" y="31.6">+3.3VP</text>
<text x="79.1" y="136.8" transform="rotate(-90 79.1 136.8)">Shield</text>
<text x="79.1" y="151.9" transform="rotate(-90 79.1 151.9)">SHIELD</text>
</g>
</svg>
